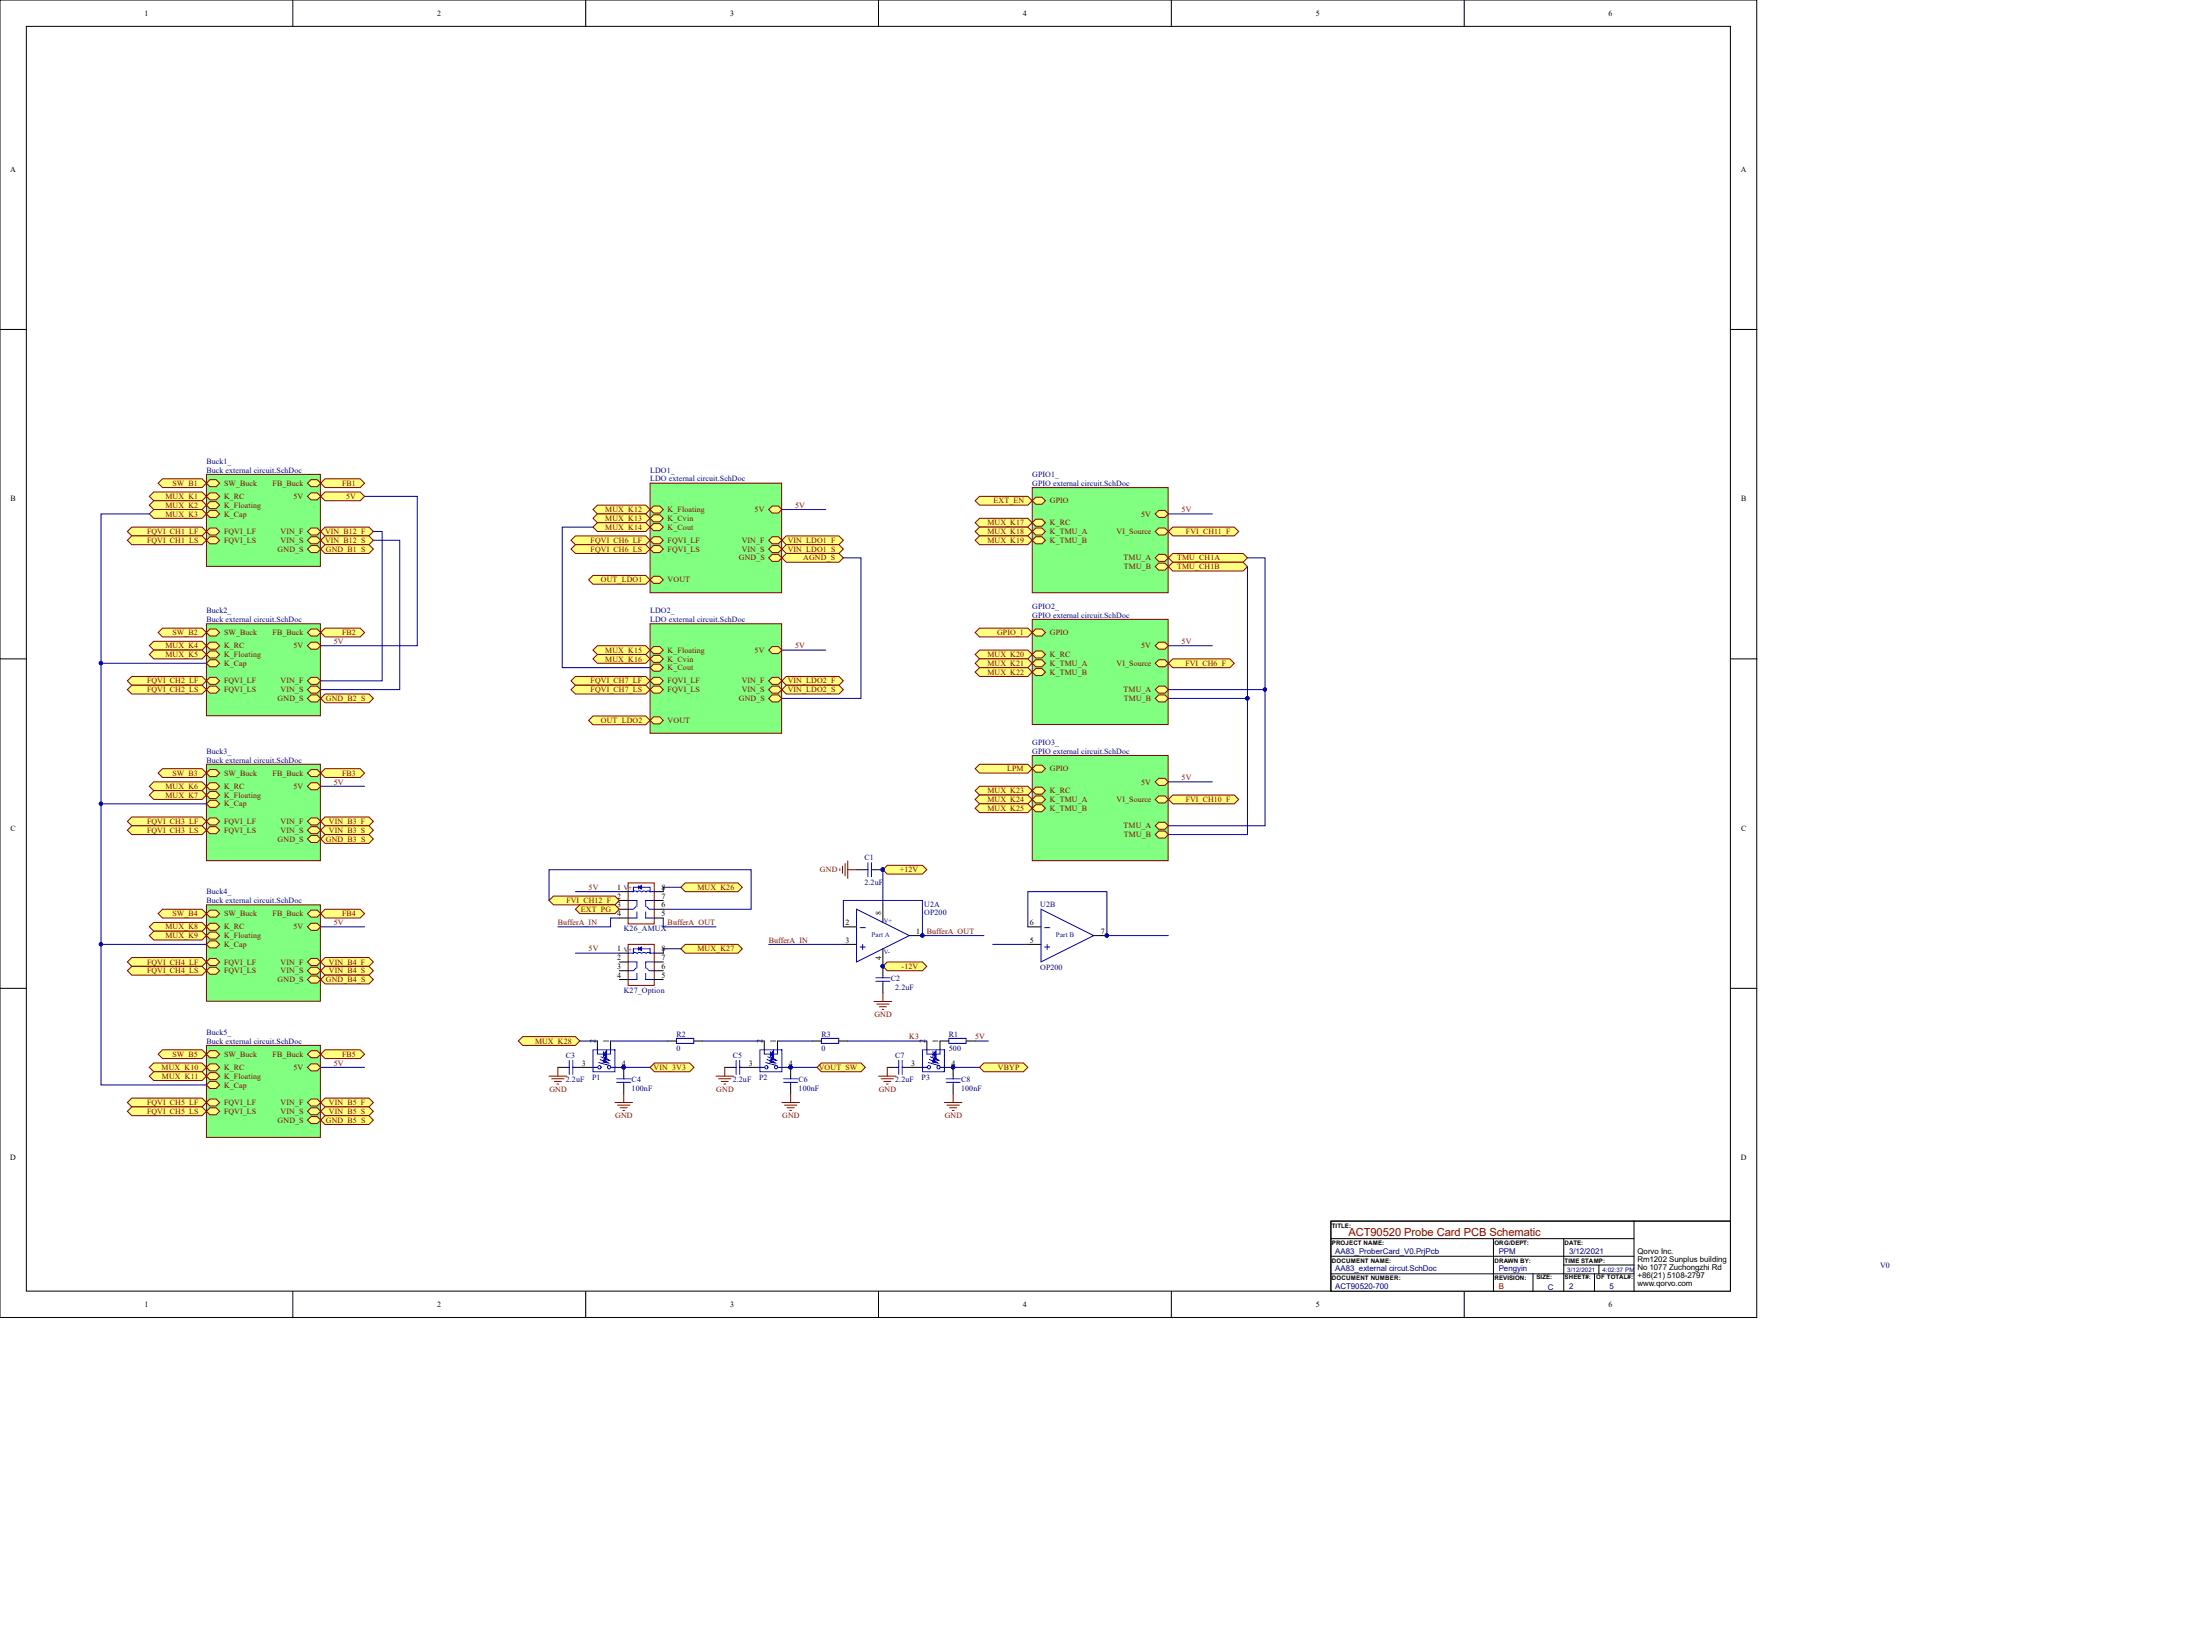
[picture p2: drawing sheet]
<svg xmlns="http://www.w3.org/2000/svg" width="635mm" height="476mm" viewBox="0 0 635 476" stroke-linecap="round" stroke-linejoin="round" font-family="sans-serif">
<g fill="#fff" stroke="#000" stroke-width=".29">
<path d="M0 0h506.8v380h-506.8z"/>
<path d="M7.6 7.6h491.6v364.8h-491.6z"/>
</g>
<g fill="none" stroke="#000" stroke-width=".29">
<path d="M84.5 0v7.6M169 0v7.6M253.4 0v7.6M337.9 0v7.6M422.4 0v7.6M0 95h7.6M499.3 95h7.6M0 190.1h7.6M499.3 190.1h7.6M0 285.1h7.6M499.3 285.1h7.6M84.5 372.5v7.6"/>
<path d="M169 372.5v7.6M253.4 372.5v7.6M337.9 372.5v7.6M422.4 372.5v7.6"/>
</g>
<path d="M383.9 352.2h115.3v20.2h-115.3z" fill="#fff" stroke="#000" stroke-width=".29"/>
<g fill="none" stroke="#000" stroke-width=".29">
<path d="M247.1 250.9h2.5M252.2 250.9h2.5M254.7 278.8v2.5M254.7 283.8v2.6M383.9 357.3h87.5M430.8 357.3v15.2M451.1 357.3v15.2M471.4 352.2h-87.5v20.3M499.3 352.2h-27.9v20.3M383.9 362.4h87.5M383.9 367.4h87.5M442.2 367.4v5.1"/>
<path d="M451.1 364.9h20.3M460 367.4v5.1M461.2 364.9v2.5"/>
</g>
<g fill="#000080" stroke="#000080" stroke-width=".29">
<circle cx="254.7" cy="278.7" r=".47"/>
<circle cx="254.7" cy="250.8" r=".47"/>
</g>
<path d="M249.6 250.9h.8M250.4 248.9v4M251.4 248.9v4M251.4 250.9h.8M252.7 283.1h4M252.7 282h4M254.7 281.3v.7M254.7 283.1v.7" fill="none" stroke="#00f" stroke-width=".29"/>
<path d="M242.3 250.6v.5M243 249.9v2M243.8 249.1v3.6M244.6 248.3v5.1M244.6 250.9h2.5M252.2 288.9h5M252.9 289.7h3.6M253.7 290.4h2M254.4 291.2h.5M254.7 286.4v2.5" fill="none" stroke="#800000" stroke-width=".29"/>
<path d="M196.4 255.9l1.3-1.2h15.2l1.2 1.2-1.2 1.3h-15.2z" fill-rule="evenodd" fill="#ffff80" stroke="#800000" stroke-width=".29"/>
<path d="M254.7 250.9v10.1M191.3 264.8v2.6h15.2M286.4 272.4h10.1" fill="none" stroke="#000080" stroke-width=".29"/>
<circle cx="254.7" cy="250.8" r=".47" fill="#000080" stroke="#000080" stroke-width=".29"/>
<g fill="#ffff80" stroke="#800000" stroke-width=".29">
<path d="M337.1 191.3l1.2-1.2h16.5l1.3 1.2-1.3 1.3h-16.5z" fill-rule="evenodd"/>
<path d="M337.1 230.6l1.2-1.3h17.8l1.2 1.3-1.2 1.3h-17.8z" fill-rule="evenodd"/>
<path d="M337.1 153.3l1.2-1.2h17.8l1.2 1.2-1.2 1.3h-17.8z" fill-rule="evenodd"/>
<path d="M196.4 273.7l1.3-1.3h15.2l1.2 1.3-1.2 1.3h-15.2z" fill-rule="evenodd"/>
</g>
<path d="M178.7 264.8h-2.6v2.6h-15.2" fill="none" stroke="#000080" stroke-width=".29"/>
<path d="M158.4 259.7l1.3-1.2h17.7l1.3 1.2-1.3 1.3h-17.7z" fill-rule="evenodd" fill="#ffff80" stroke="#800000" stroke-width=".29"/>
<path d="M196.4 255.9h-5.1v1.3M196.4 273.7h-5.1v1.3M221.7 272.4h21.6M243.3 267.4v-7.7h22.8v10.2h17.7" fill="none" stroke="#000080" stroke-width=".29"/>
<circle cx="266.1" cy="269.8" r=".47" fill="#000080" stroke="#000080" stroke-width=".29"/>
<path d="M59.6 136.8h32.8v26.6h-32.8z" fill="#80ff80" stroke="#800000" stroke-width=".29"/>
<g fill="#ffff80" stroke="#800000" stroke-width=".29">
<path d="M59.6 139.4l1-1h1.7l1.1 1-1.1 1h-1.7z" fill-rule="evenodd"/>
<path d="M88.7 139.4l1-1h1.8l1 1-1 1h-1.8z" fill-rule="evenodd"/>
<path d="M59.6 153.3l1-1h1.7l1.1 1-1.1 1h-1.7z" fill-rule="evenodd"/>
<path d="M59.6 155.9l1-1.1h1.7l1.1 1.1-1.1 1h-1.7z" fill-rule="evenodd"/>
<path d="M88.7 153.3l1-1h1.8l1 1-1 1h-1.8z" fill-rule="evenodd"/>
<path d="M88.7 155.9l1-1.1h1.8l1 1.1-1 1h-1.8z" fill-rule="evenodd"/>
<path d="M88.7 158.4l1-1h1.8l1 1-1 1h-1.8z" fill-rule="evenodd"/>
<path d="M88.7 143.2l1-1h1.8l1 1-1 1h-1.8z" fill-rule="evenodd"/>
<path d="M59.6 143.2l1-1h1.7l1.1 1-1.1 1h-1.7z" fill-rule="evenodd"/>
<path d="M59.6 145.7l1-1h1.7l1.1 1-1.1 1h-1.7z" fill-rule="evenodd"/>
<path d="M59.6 148.2l1-1h1.7l1.1 1-1.1 1.1h-1.7z" fill-rule="evenodd"/>
</g>
<path d="M247.1 262.3l15.2 7.6-15.2 7.6zM248.1 267.6h1.5M248.1 273.2h1.5M248.9 272.4v1.5" fill="none" stroke="#00f" stroke-width=".29"/>
<path d="M243.3 267.4h3.8M243.3 272.4h3.8M254.7 261v5.1M254.7 273.7v5.1M262.3 269.9h3.8" fill="none" stroke="#000" stroke-width=".29"/>
<g fill="#000080" stroke="#000080" stroke-width=".29">
<circle cx="254.7" cy="278.7" r=".47"/>
<circle cx="266.1" cy="269.8" r=".47"/>
<circle cx="319.3" cy="269.8" r=".47"/>
</g>
<path d="M296.5 267.4v-10.2h22.8v12.7h17.8" fill="none" stroke="#000080" stroke-width=".29"/>
<g fill="#ffff80" stroke="#800000" stroke-width=".29">
<path d="M43.1 143.2l1.2-1.3h14l1.3 1.3-1.3 1.2h-14z" fill-rule="evenodd"/>
<path d="M43.1 145.7l1.2-1.3h14l1.3 1.3-1.3 1.3h-14z" fill-rule="evenodd"/>
<path d="M43.1 148.2l1.2-1.2h14l1.3 1.2-1.3 1.3h-14z" fill-rule="evenodd"/>
<path d="M36.7 153.3l1.3-1.2h20.3l1.3 1.2-1.3 1.3h-20.3z" fill-rule="evenodd"/>
<path d="M36.7 155.9l1.3-1.3h20.3l1.3 1.3-1.3 1.2h-20.3z" fill-rule="evenodd"/>
</g>
<path d="M59.6 179.9h32.8v26.6h-32.8z" fill="#80ff80" stroke="#800000" stroke-width=".29"/>
<g fill="#ffff80" stroke="#800000" stroke-width=".29">
<path d="M59.6 182.5l1-1.1h1.7l1.1 1.1-1.1 1h-1.7z" fill-rule="evenodd"/>
<path d="M88.7 182.5l1-1.1h1.8l1 1.1-1 1h-1.8z" fill-rule="evenodd"/>
<path d="M59.6 196.4l1-1h1.7l1.1 1-1.1 1h-1.7z" fill-rule="evenodd"/>
<path d="M59.6 198.9l1-1h1.7l1.1 1-1.1 1h-1.7z" fill-rule="evenodd"/>
<path d="M88.7 196.4l1-1h1.8l1 1-1 1h-1.8z" fill-rule="evenodd"/>
<path d="M88.7 198.9l1-1h1.8l1 1-1 1h-1.8z" fill-rule="evenodd"/>
<path d="M88.7 201.5l1-1h1.8l1 1-1 1h-1.8z" fill-rule="evenodd"/>
<path d="M88.7 186.3l1-1.1h1.8l1 1.1-1 1h-1.8z" fill-rule="evenodd"/>
<path d="M59.6 186.3l1-1.1h1.7l1.1 1.1-1.1 1h-1.7z" fill-rule="evenodd"/>
<path d="M59.6 188.8l1-1h1.7l1.1 1-1.1 1h-1.7z" fill-rule="evenodd"/>
<path d="M59.6 191.3l1-1h1.7l1.1 1-1.1 1h-1.7z" fill-rule="evenodd"/>
<path d="M43.1 186.3l1.2-1.3h14l1.3 1.3-1.3 1.2h-14z" fill-rule="evenodd"/>
<path d="M43.1 188.8l1.2-1.3h14l1.3 1.3-1.3 1.3h-14z" fill-rule="evenodd"/>
<path d="M36.7 196.4l1.3-1.3h20.3l1.3 1.3-1.3 1.3h-20.3z" fill-rule="evenodd"/>
<path d="M36.7 198.9l1.3-1.2h20.3l1.3 1.2-1.3 1.3h-20.3z" fill-rule="evenodd"/>
</g>
<path d="M59.6 220.5h32.8v27.8h-32.8z" fill="#80ff80" stroke="#800000" stroke-width=".29"/>
<g fill="#ffff80" stroke="#800000" stroke-width=".29">
<path d="M59.6 223l1-1h1.7l1.1 1-1.1 1h-1.7z" fill-rule="evenodd"/>
<path d="M88.7 223l1-1h1.8l1 1-1 1h-1.8z" fill-rule="evenodd"/>
<path d="M59.6 236.9l1-1h1.7l1.1 1-1.1 1.1h-1.7z" fill-rule="evenodd"/>
<path d="M59.6 239.5l1-1h1.7l1.1 1-1.1 1h-1.7z" fill-rule="evenodd"/>
<path d="M88.7 236.9l1-1h1.8l1 1-1 1.1h-1.8z" fill-rule="evenodd"/>
<path d="M88.7 239.5l1-1h1.8l1 1-1 1h-1.8z" fill-rule="evenodd"/>
<path d="M88.7 242l1-1h1.8l1 1-1 1h-1.8z" fill-rule="evenodd"/>
<path d="M88.7 226.8l1-1h1.8l1 1-1 1h-1.8z" fill-rule="evenodd"/>
<path d="M59.6 226.8l1-1h1.7l1.1 1-1.1 1h-1.7z" fill-rule="evenodd"/>
<path d="M59.6 229.3l1-1h1.7l1.1 1-1.1 1.1h-1.7z" fill-rule="evenodd"/>
<path d="M59.6 231.9l1-1h1.7l1.1 1-1.1 1h-1.7z" fill-rule="evenodd"/>
<path d="M43.1 226.8l1.2-1.3h14l1.3 1.3-1.3 1.3h-14z" fill-rule="evenodd"/>
<path d="M43.1 229.3l1.2-1.2h14l1.3 1.2-1.3 1.3h-14z" fill-rule="evenodd"/>
<path d="M36.7 236.9l1.3-1.2h20.3l1.3 1.2-1.3 1.3h-20.3z" fill-rule="evenodd"/>
<path d="M36.7 239.5l1.3-1.3h20.3l1.3 1.3-1.3 1.2h-20.3z" fill-rule="evenodd"/>
</g>
<path d="M59.6 261h32.8v27.8h-32.8z" fill="#80ff80" stroke="#800000" stroke-width=".29"/>
<g fill="#ffff80" stroke="#800000" stroke-width=".29">
<path d="M59.6 263.5l1-1h1.7l1.1 1-1.1 1.1h-1.7z" fill-rule="evenodd"/>
<path d="M88.7 263.5l1-1h1.8l1 1-1 1.1h-1.8z" fill-rule="evenodd"/>
<path d="M59.6 277.5l1-1h1.7l1.1 1-1.1 1h-1.7z" fill-rule="evenodd"/>
<path d="M59.6 280l1-1h1.7l1.1 1-1.1 1h-1.7z" fill-rule="evenodd"/>
<path d="M88.7 277.5l1-1h1.8l1 1-1 1h-1.8z" fill-rule="evenodd"/>
<path d="M88.7 280l1-1h1.8l1 1-1 1h-1.8z" fill-rule="evenodd"/>
<path d="M88.7 282.6l1-1.1h1.8l1 1.1-1 1h-1.8z" fill-rule="evenodd"/>
<path d="M88.7 267.4l1-1.1h1.8l1 1.1-1 1h-1.8z" fill-rule="evenodd"/>
<path d="M59.6 267.4l1-1.1h1.7l1.1 1.1-1.1 1h-1.7z" fill-rule="evenodd"/>
<path d="M59.6 269.9l1-1h1.7l1.1 1-1.1 1h-1.7z" fill-rule="evenodd"/>
<path d="M59.6 272.4l1-1h1.7l1.1 1-1.1 1h-1.7z" fill-rule="evenodd"/>
<path d="M43.1 267.4l1.2-1.3h14l1.3 1.3-1.3 1.2h-14z" fill-rule="evenodd"/>
<path d="M43.1 269.9l1.2-1.3h14l1.3 1.3-1.3 1.3h-14z" fill-rule="evenodd"/>
<path d="M36.7 277.5l1.3-1.3h20.3l1.3 1.3-1.3 1.3h-20.3z" fill-rule="evenodd"/>
<path d="M36.7 280l1.3-1.2h20.3l1.3 1.2-1.3 1.3h-20.3z" fill-rule="evenodd"/>
</g>
<path d="M59.6 301.6h32.8v26.5h-32.8z" fill="#80ff80" stroke="#800000" stroke-width=".29"/>
<g fill="#ffff80" stroke="#800000" stroke-width=".29">
<path d="M59.6 304.1l1-1h1.7l1.1 1-1.1 1h-1.7z" fill-rule="evenodd"/>
<path d="M88.7 304.1l1-1h1.8l1 1-1 1h-1.8z" fill-rule="evenodd"/>
<path d="M59.6 318l1-1h1.7l1.1 1-1.1 1h-1.7z" fill-rule="evenodd"/>
<path d="M59.6 320.6l1-1h1.7l1.1 1-1.1 1h-1.7z" fill-rule="evenodd"/>
<path d="M88.7 318l1-1h1.8l1 1-1 1h-1.8z" fill-rule="evenodd"/>
<path d="M88.7 320.6l1-1h1.8l1 1-1 1h-1.8z" fill-rule="evenodd"/>
<path d="M88.7 323.1l1-1h1.8l1 1-1 1h-1.8z" fill-rule="evenodd"/>
<path d="M88.7 307.9l1-1h1.8l1 1-1 1h-1.8z" fill-rule="evenodd"/>
<path d="M59.6 307.9l1-1h1.7l1.1 1-1.1 1h-1.7z" fill-rule="evenodd"/>
<path d="M59.6 310.4l1-1h1.7l1.1 1-1.1 1h-1.7z" fill-rule="evenodd"/>
<path d="M59.6 313l1-1h1.7l1.1 1-1.1 1h-1.7z" fill-rule="evenodd"/>
<path d="M43.1 307.9l1.2-1.3h14l1.3 1.3-1.3 1.3h-14z" fill-rule="evenodd"/>
<path d="M43.1 310.4l1.2-1.2h14l1.3 1.2-1.3 1.3h-14z" fill-rule="evenodd"/>
<path d="M36.7 318l1.3-1.2h20.3l1.3 1.2-1.3 1.3h-20.3z" fill-rule="evenodd"/>
<path d="M36.7 320.6l1.3-1.3h20.3l1.3 1.3-1.3 1.2h-20.3z" fill-rule="evenodd"/>
</g>
<path d="M297.8 140.6h39.2v30.4h-39.2z" fill="#80ff80" stroke="#800000" stroke-width=".29"/>
<g fill="#ffff80" stroke="#800000" stroke-width=".29">
<path d="M297.8 150.8l1-1h1.8l1 1-1 1h-1.8z" fill-rule="evenodd"/>
<path d="M297.8 144.4l1-1h1.8l1 1-1 1.1h-1.8z" fill-rule="evenodd"/>
<path d="M333.3 148.2l1-1h1.7l1.1 1-1.1 1.1h-1.7z" fill-rule="evenodd"/>
<path d="M333.3 153.3l1-1h1.7l1.1 1-1.1 1h-1.7z" fill-rule="evenodd"/>
<path d="M333.3 163.5l1-1.1h1.7l1.1 1.1-1.1 1h-1.7z" fill-rule="evenodd"/>
<path d="M333.3 160.9l1-1h1.7l1.1 1-1.1 1h-1.7z" fill-rule="evenodd"/>
<path d="M297.8 153.3l1-1h1.8l1 1-1 1h-1.8z" fill-rule="evenodd"/>
<path d="M297.8 155.9l1-1.1h1.8l1 1.1-1 1h-1.8z" fill-rule="evenodd"/>
<path d="M281.3 150.8l1.3-1.3h13.9l1.3 1.3-1.3 1.3h-13.9z" fill-rule="evenodd"/>
<path d="M281.3 153.3l1.3-1.2h13.9l1.3 1.2-1.3 1.3h-13.9z" fill-rule="evenodd"/>
<path d="M281.3 155.9l1.3-1.3h13.9l1.3 1.3-1.3 1.2h-13.9z" fill-rule="evenodd"/>
<path d="M337.1 160.9l1.2-1.2h20.3l1.3 1.2-1.3 1.3h-20.3z" fill-rule="evenodd"/>
<path d="M337.1 163.5l1.2-1.3h20.3l1.3 1.3-1.3 1.2h-20.3z" fill-rule="evenodd"/>
</g>
<path d="M297.8 178.7h39.2v30.3h-39.2z" fill="#80ff80" stroke="#800000" stroke-width=".29"/>
<g fill="#ffff80" stroke="#800000" stroke-width=".29">
<path d="M297.8 188.8l1-1h1.8l1 1-1 1h-1.8z" fill-rule="evenodd"/>
<path d="M297.8 182.5l1-1.1h1.8l1 1.1-1 1h-1.8z" fill-rule="evenodd"/>
<path d="M333.3 186.3l1-1.1h1.7l1.1 1.1-1.1 1h-1.7z" fill-rule="evenodd"/>
<path d="M333.3 191.3l1-1h1.7l1.1 1-1.1 1h-1.7z" fill-rule="evenodd"/>
<path d="M333.3 201.5l1-1h1.7l1.1 1-1.1 1h-1.7z" fill-rule="evenodd"/>
<path d="M333.3 198.9l1-1h1.7l1.1 1-1.1 1h-1.7z" fill-rule="evenodd"/>
<path d="M297.8 191.3l1-1h1.8l1 1-1 1h-1.8z" fill-rule="evenodd"/>
<path d="M297.8 193.9l1-1.1h1.8l1 1.1-1 1h-1.8z" fill-rule="evenodd"/>
<path d="M281.3 188.8l1.3-1.3h13.9l1.3 1.3-1.3 1.3h-13.9z" fill-rule="evenodd"/>
<path d="M281.3 191.3l1.3-1.2h13.9l1.3 1.2-1.3 1.3h-13.9z" fill-rule="evenodd"/>
<path d="M281.3 193.9l1.3-1.3h13.9l1.3 1.3-1.3 1.2h-13.9z" fill-rule="evenodd"/>
</g>
<path d="M297.8 217.9h39.2v30.4h-39.2z" fill="#80ff80" stroke="#800000" stroke-width=".29"/>
<g fill="#ffff80" stroke="#800000" stroke-width=".29">
<path d="M297.8 228.1l1-1h1.8l1 1-1 1h-1.8z" fill-rule="evenodd"/>
<path d="M297.8 221.7l1-1h1.8l1 1-1 1.1h-1.8z" fill-rule="evenodd"/>
<path d="M333.3 225.5l1-1h1.7l1.1 1-1.1 1.1h-1.7z" fill-rule="evenodd"/>
<path d="M333.3 230.6l1-1h1.7l1.1 1-1.1 1h-1.7z" fill-rule="evenodd"/>
<path d="M333.3 240.7l1-1h1.7l1.1 1-1.1 1.1h-1.7z" fill-rule="evenodd"/>
<path d="M333.3 238.2l1-1h1.7l1.1 1-1.1 1h-1.7z" fill-rule="evenodd"/>
<path d="M297.8 230.6l1-1h1.8l1 1-1 1h-1.8z" fill-rule="evenodd"/>
<path d="M297.8 233.1l1-1h1.8l1 1-1 1.1h-1.8z" fill-rule="evenodd"/>
<path d="M281.3 228.1l1.3-1.3h13.9l1.3 1.3-1.3 1.2h-13.9z" fill-rule="evenodd"/>
<path d="M281.3 230.6l1.3-1.3h13.9l1.3 1.3-1.3 1.3h-13.9z" fill-rule="evenodd"/>
<path d="M281.3 233.1l1.3-1.2h13.9l1.3 1.2-1.3 1.3h-13.9z" fill-rule="evenodd"/>
</g>
<path d="M300.3 262.3l15.2 7.6-15.2 7.6zM301.3 267.6h1.5M301.3 273.2h1.5M302.1 272.4v1.5" fill="none" stroke="#00f" stroke-width=".29"/>
<path d="M296.5 267.4h3.8M296.5 272.4h3.8M315.5 269.9h3.8" fill="none" stroke="#000" stroke-width=".29"/>
<circle cx="319.3" cy="269.8" r=".47" fill="#000080" stroke="#000080" stroke-width=".29"/>
<path d="M181.2 254.7h7.5v11.8h-7.5z" fill="#fff" stroke="#800000" stroke-width=".29"/>
<path d="M178.7 257.2h2.5M178.7 259.7h2.5M188.8 257.2h2.5M188.8 259.7h2.5M178.7 262.3h2.5M178.7 264.8h2.5M188.8 262.3h2.5M188.8 264.8h2.5" fill="none" stroke="#000" stroke-width=".29"/>
<g fill="none" stroke="#00f" stroke-width=".29">
<path d="M181.2 259.7h2.5v1.8M183.8 257.3l-.5-.3-.7 .3M184.2 255.4v1.1M184.2 255.9h-1.5v1.3h-1.5M185 255.9h2.5v1.3h1.3M185 257.3l-.4-.3-.7 .3M186.3 257.3l-.5-.3-.6 .3M187.6 257.3l-.5-.3-.7 .3M188.8 259.7h-2.5v1.8M183.5 261.5l-.8 .8h-1.5M183.7 263v1.8h-2.5M186.3 263v1.8h2.5"/>
<path d="M186.5 261.5l.8 .8h1.5"/>
</g>
<path d="M184.2 255.9l.8-.5v1.1z" fill="#00f" stroke="#00f" stroke-width=".29"/>
<path d="M181.2 272.4h7.5v11.9h-7.5z" fill="#fff" stroke="#800000" stroke-width=".29"/>
<path d="M178.7 275h2.5M178.7 277.5h2.5M188.8 275h2.5M188.8 277.5h2.5M178.7 280h2.5M178.7 282.6h2.5M188.8 280h2.5M188.8 282.6h2.5" fill="none" stroke="#000" stroke-width=".29"/>
<g fill="none" stroke="#00f" stroke-width=".29">
<path d="M181.2 277.5h2.5v1.8M183.5 279.3l-.8 .7h-1.5M183.8 275l-.5-.3-.7 .3M184.2 273.2v1M184.2 273.7h-1.5v1.3h-1.5M185 273.7h2.5v1.3h1.3M185 275l-.4-.3-.7 .3M186.3 275l-.5-.3-.6 .3M186.5 279.3l.8 .7h1.5M187.6 275l-.5-.3-.7 .3M188.8 277.5h-2.5v1.8M183.7 280.8v1.8h-2.5"/>
<path d="M186.3 280.8v1.8h2.5"/>
</g>
<path d="M184.2 273.7l.8-.5v1z" fill="#00f" stroke="#00f" stroke-width=".29"/>
<g fill="#ffff80" stroke="#800000" stroke-width=".29">
<path d="M45.6 139.4l1.3-1.3h11.4l1.3 1.3-1.3 1.2h-11.4z" fill-rule="evenodd"/>
<path d="M92.5 139.4l1.3-1.3h10.1l1.3 1.3-1.3 1.2h-10.1z" fill-rule="evenodd"/>
<path d="M92.5 143.2l1.3-1.3h10.1l1.3 1.3-1.3 1.2h-10.1z" fill-rule="evenodd"/>
<path d="M92.5 153.3l1.3-1.2h12.6l1.3 1.2-1.3 1.3h-12.6z" fill-rule="evenodd"/>
<path d="M92.5 155.9l1.3-1.3h12.6l1.3 1.3-1.3 1.2h-12.6z" fill-rule="evenodd"/>
<path d="M92.5 158.4l1.3-1.3h12.6l1.3 1.3-1.3 1.3h-12.6z" fill-rule="evenodd"/>
<path d="M92.5 201.5l1.3-1.3h12.6l1.3 1.3-1.3 1.2h-12.6z" fill-rule="evenodd"/>
<path d="M92.5 182.5l1.3-1.3h10.1l1.3 1.3-1.3 1.2h-10.1z" fill-rule="evenodd"/>
<path d="M45.6 182.5l1.3-1.3h11.4l1.3 1.3-1.3 1.2h-11.4z" fill-rule="evenodd"/>
<path d="M92.5 236.9l1.3-1.2h12.6l1.3 1.2-1.3 1.3h-12.6z" fill-rule="evenodd"/>
<path d="M92.5 239.5l1.3-1.3h12.6l1.3 1.3-1.3 1.2h-12.6z" fill-rule="evenodd"/>
<path d="M92.5 242l1.3-1.3h12.6l1.3 1.3-1.3 1.3h-12.6z" fill-rule="evenodd"/>
<path d="M92.5 223l1.3-1.3h10.1l1.3 1.3-1.3 1.3h-10.1z" fill-rule="evenodd"/>
<path d="M45.6 223l1.3-1.3h11.4l1.3 1.3-1.3 1.3h-11.4z" fill-rule="evenodd"/>
<path d="M92.5 277.5l1.3-1.3h12.6l1.3 1.3-1.3 1.3h-12.6z" fill-rule="evenodd"/>
<path d="M92.5 280l1.3-1.2h12.6l1.3 1.2-1.3 1.3h-12.6z" fill-rule="evenodd"/>
<path d="M92.5 282.6l1.3-1.3h12.6l1.3 1.3-1.3 1.2h-12.6z" fill-rule="evenodd"/>
<path d="M92.5 263.5l1.3-1.2h10.1l1.3 1.2-1.3 1.3h-10.1z" fill-rule="evenodd"/>
<path d="M45.6 263.5l1.3-1.2h11.4l1.3 1.2-1.3 1.3h-11.4z" fill-rule="evenodd"/>
<path d="M92.5 318l1.3-1.2h12.6l1.3 1.2-1.3 1.3h-12.6z" fill-rule="evenodd"/>
<path d="M92.5 320.6l1.3-1.3h12.6l1.3 1.3-1.3 1.2h-12.6z" fill-rule="evenodd"/>
<path d="M92.5 323.1l1.3-1.3h12.6l1.3 1.3-1.3 1.3h-12.6z" fill-rule="evenodd"/>
<path d="M92.5 304.1l1.3-1.3h10.1l1.3 1.3-1.3 1.3h-10.1z" fill-rule="evenodd"/>
<path d="M45.6 304.1l1.3-1.3h11.4l1.3 1.3-1.3 1.3h-11.4z" fill-rule="evenodd"/>
<path d="M281.3 144.4l1.3-1.2h13.9l1.3 1.2-1.3 1.3h-13.9z" fill-rule="evenodd"/>
<path d="M281.3 182.5l1.3-1.3h13.9l1.3 1.3-1.3 1.2h-13.9z" fill-rule="evenodd"/>
<path d="M281.3 221.7l1.3-1.2h13.9l1.3 1.2-1.3 1.3h-13.9z" fill-rule="evenodd"/>
<path d="M166 262.3l1.3-1.3h10.1l1.3 1.3-1.3 1.2h-10.1z" fill-rule="evenodd"/>
<path d="M254.7 250.9l1.3-1.3h10.1l1.3 1.3-1.3 1.2h-10.1z" fill-rule="evenodd"/>
</g>
<circle cx="254.7" cy="250.8" r=".47" fill="#000080" stroke="#000080" stroke-width=".29"/>
<path d="M254.7 278.8l1.3-1.3h10.1l1.3 1.3-1.3 1.2h-10.1z" fill-rule="evenodd" fill="#ffff80" stroke="#800000" stroke-width=".29"/>
<g fill="#000080" stroke="#000080" stroke-width=".29">
<circle cx="254.7" cy="278.7" r=".47"/>
<circle cx="359.8" cy="201.4" r=".47"/>
<circle cx="364.9" cy="198.9" r=".47"/>
<circle cx="29.1" cy="191.3" r=".47"/>
<circle cx="29.1" cy="231.8" r=".47"/>
<circle cx="29.1" cy="272.4" r=".47"/>
</g>
<g fill="none" stroke="#000080" stroke-width=".29">
<path d="M43.1 148.2h-14v43.1h30.5M107.7 153.3h2.5v43.1h-17.7M107.7 155.9h7.6v43h-22.8M337.1 148.2h12.6M359.9 160.9h5v38h-27.8M359.9 163.5v38M29.1 191.3v121.7h30.5M337.1 186.3h12.6M364.9 198.9v39.3h-27.8M337.1 201.5h22.8M359.9 201.5v39.2h-22.8M29.1 231.9h30.5"/>
<path d="M337.1 225.5h12.6M158.4 259.7v-8.8h58.3v11.4h-25.4M166 257.2h12.7M29.1 272.4h30.5M92.5 267.4h12.7M166 275h12.7M92.5 307.9h12.7"/>
</g>
<path d="M187.5 139.4h38v31.6h-38z" fill="#80ff80" stroke="#800000" stroke-width=".29"/>
<g fill="#ffff80" stroke="#800000" stroke-width=".29">
<path d="M187.5 155.9l1.1-1.1h1.7l1 1.1-1 1h-1.7z" fill-rule="evenodd"/>
<path d="M187.5 158.4l1.1-1h1.7l1 1-1 1h-1.7z" fill-rule="evenodd"/>
<path d="M187.5 147l1.1-1h1.7l1 1-1 1h-1.7z" fill-rule="evenodd"/>
<path d="M187.5 149.5l1.1-1h1.7l1 1-1 1h-1.7z" fill-rule="evenodd"/>
<path d="M221.7 155.9l1.1-1.1h1.7l1.1 1.1-1.1 1h-1.7z" fill-rule="evenodd"/>
<path d="M221.7 158.4l1.1-1h1.7l1.1 1-1.1 1h-1.7z" fill-rule="evenodd"/>
<path d="M221.7 160.9l1.1-1h1.7l1.1 1-1.1 1h-1.7z" fill-rule="evenodd"/>
<path d="M221.7 147l1.1-1h1.7l1.1 1-1.1 1h-1.7z" fill-rule="evenodd"/>
<path d="M187.5 152.1l1.1-1.1h1.7l1 1.1-1 1h-1.7z" fill-rule="evenodd"/>
<path d="M187.5 167.3l1.1-1.1h1.7l1 1.1-1 1h-1.7z" fill-rule="evenodd"/>
<path d="M164.7 155.9l1.3-1.3h20.3l1.2 1.3-1.2 1.2h-20.3z" fill-rule="evenodd"/>
<path d="M164.7 158.4l1.3-1.3h20.3l1.2 1.3-1.2 1.3h-20.3z" fill-rule="evenodd"/>
<path d="M171.1 147l1.2-1.3h14l1.2 1.3-1.2 1.2h-14z" fill-rule="evenodd"/>
<path d="M171.1 149.5l1.2-1.3h14l1.2 1.3-1.2 1.3h-14z" fill-rule="evenodd"/>
<path d="M171.1 152.1l1.2-1.3h14l1.2 1.3-1.2 1.2h-14z" fill-rule="evenodd"/>
</g>
<path d="M187.5 179.9h38v31.6h-38z" fill="#80ff80" stroke="#800000" stroke-width=".29"/>
<g fill="#ffff80" stroke="#800000" stroke-width=".29">
<path d="M187.5 196.4l1.1-1h1.7l1 1-1 1h-1.7z" fill-rule="evenodd"/>
<path d="M187.5 198.9l1.1-1h1.7l1 1-1 1h-1.7z" fill-rule="evenodd"/>
<path d="M187.5 187.5l1.1-1h1.7l1 1-1 1h-1.7z" fill-rule="evenodd"/>
<path d="M187.5 190.1l1.1-1.1h1.7l1 1.1-1 1h-1.7z" fill-rule="evenodd"/>
<path d="M221.7 196.4l1.1-1h1.7l1.1 1-1.1 1h-1.7z" fill-rule="evenodd"/>
<path d="M221.7 198.9l1.1-1h1.7l1.1 1-1.1 1h-1.7z" fill-rule="evenodd"/>
<path d="M221.7 201.5l1.1-1h1.7l1.1 1-1.1 1h-1.7z" fill-rule="evenodd"/>
<path d="M221.7 187.5l1.1-1h1.7l1.1 1-1.1 1h-1.7z" fill-rule="evenodd"/>
<path d="M187.5 192.6l1.1-1h1.7l1 1-1 1h-1.7z" fill-rule="evenodd"/>
<path d="M187.5 207.8l1.1-1h1.7l1 1-1 1h-1.7z" fill-rule="evenodd"/>
<path d="M164.7 196.4l1.3-1.3h20.3l1.2 1.3-1.2 1.3h-20.3z" fill-rule="evenodd"/>
<path d="M164.7 198.9l1.3-1.2h20.3l1.2 1.2-1.2 1.3h-20.3z" fill-rule="evenodd"/>
<path d="M171.1 187.5l1.2-1.2h14l1.2 1.2-1.2 1.3h-14z" fill-rule="evenodd"/>
<path d="M171.1 190.1l1.2-1.3h14l1.2 1.3-1.2 1.2h-14z" fill-rule="evenodd"/>
<path d="M225.6 155.9l1.2-1.3h15.2l1.3 1.3-1.3 1.2h-15.2z" fill-rule="evenodd"/>
<path d="M225.6 158.4l1.2-1.3h15.2l1.3 1.3-1.3 1.3h-15.2z" fill-rule="evenodd"/>
<path d="M225.6 160.9l1.2-1.2h15.2l1.3 1.2-1.3 1.3h-15.2z" fill-rule="evenodd"/>
<path d="M225.6 196.4l1.2-1.3h15.2l1.3 1.3-1.3 1.3h-15.2z" fill-rule="evenodd"/>
<path d="M225.6 198.9l1.2-1.2h15.2l1.3 1.2-1.3 1.3h-15.2z" fill-rule="evenodd"/>
<path d="M169.8 167.3l1.3-1.3h15.2l1.2 1.3-1.2 1.2h-15.2z" fill-rule="evenodd"/>
<path d="M169.8 207.8l1.3-1.3h15.2l1.2 1.3-1.2 1.3h-15.2z" fill-rule="evenodd"/>
</g>
<path d="M105.2 143.2h15.2v43.1h-27.9M171.1 152.1h-8.9v40.5h25.3M225.6 147h12.6M243.3 160.9h5.1v40.6h-22.8M225.6 187.5h12.6M92.5 226.8h12.7M167.3 300.3h5M228.1 307.9h7.6M275 307.9h7.6M281.3 300.3h3.8" fill="none" stroke="#000080" stroke-width=".29"/>
<g fill="none" stroke="#000" stroke-width=".29">
<path d="M160.9 307.9h2.6M166 307.9h5.1M172.3 300.3v2.5M176.1 300.3v2.5M177.4 307.9h2.5v2.5M179.9 313v2.5M209.1 307.9h2.5M214.1 307.9h5.1M220.5 300.3v2.5M224.3 300.3v2.5M225.6 307.9h2.5v2.5M228.1 313v2.5"/>
<path d="M256 307.9h2.5M261 307.9h5.1M267.4 300.3v2.5M272.4 307.9h2.6v2.5M273.7 300.3h-2.5v2.5M275 313v2.5M278.8 300.3h2.5"/>
</g>
<g fill="none" stroke="#00f" stroke-width=".29">
<path d="M273.7 299.5h5v1.5h-5zM163.5 307.9h.7M164.2 305.9v4M165.2 307.9h.8M165.2 305.9v4M171.1 302.8h6.3v6.4h-6.3zM171.2 307.9h1.1M172.7 306.5l3.3 .9M173.1 305.6l1.8 .8M173.3 304.9l1.8 .7M174.1 303.3v1.6M176.1 302.8v1.3h-3.8v-1.1"/>
<path d="M176.4 307.9h1M177.9 311.2h4.1M177.9 312.2h4.1M179.9 310.4v.8M179.9 312.2v.8M211.6 307.9h.8M212.4 305.9v4M213.4 307.9h.7M213.4 305.9v4M219.2 302.8h6.4v6.4h-6.4zM219.3 307.9h1.2M220.9 306.5l3.3 .9"/>
<path d="M221.2 305.6l1.8 .8M221.5 304.9l1.8 .7M222.3 303.3v1.6M224.3 302.8v1.3h-3.8v-1.1M224.5 307.9h1.1M226.1 311.2h4M226.1 312.2h4M228.1 310.4v.8M228.1 312.2v.8M258.5 307.9h.8M259.3 305.9v4M260.3 307.9h.7"/>
<path d="M260.3 305.9v4M266.1 302.8h6.3v6.4h-6.3zM266.2 307.9h1.2M267.7 306.5l3.3 .9M268.1 305.6l1.8 .8M268.4 304.9l1.8 .7M269.1 303.3v1.6M271.2 302.8v1.3h-3.8v-1.1M271.4 307.9h1M272.9 311.2h4.1M272.9 312.2h4.1M275 310.4v.8"/>
<path d="M275 312.2v.8"/>
<circle cx="172.9" cy="307.9" r=".47"/>
<circle cx="175.7" cy="307.9" r=".47"/>
<circle cx="221.1" cy="307.9" r=".47"/>
<circle cx="223.9" cy="307.9" r=".47"/>
<circle cx="268" cy="307.9" r=".47"/>
<circle cx="270.7" cy="307.9" r=".47"/>
</g>
<g fill="#000080" stroke="#000080" stroke-width=".29">
<circle cx="179.9" cy="307.9" r=".47"/>
<circle cx="228" cy="307.9" r=".47"/>
<circle cx="274.9" cy="307.9" r=".47"/>
</g>
<g fill="#00f" stroke="#00f" stroke-width=".29">
<path d="M175 303.1v2l-.9-1z"/>
<path d="M174.5 305l1.3 .9-1.6-.3z"/>
<path d="M174.2 305.7l1.3 .9-1.5-.2z"/>
<path d="M223.1 303.1v2l-.8-1z"/>
<path d="M222.6 305l1.3 .9-1.5-.3z"/>
<path d="M222.4 305.7l1.2 .9-1.5-.2z"/>
<path d="M270 303.1v2l-.9-1z"/>
<path d="M269.5 305l1.3 .9-1.5-.3z"/>
<path d="M269.3 305.7l1.2 .9-1.5-.2z"/>
</g>
<g fill="none" stroke="#800000" stroke-width=".29">
<path d="M158.4 310.4h5.1M159.2 311.2h3.5M159.9 312h2M160.7 312.7h.5M160.9 307.9v2.5M177.4 318h5.1M178.2 318.8h3.5M178.9 319.6h2M179.9 315.5v2.5M206.5 310.4h5.1M207.3 311.2h3.6M208.1 312h2"/>
<path d="M208.8 312.7h.5M209.1 307.9v2.5M225.6 318h5M226.3 318.8h3.6M227.1 319.6h2M228.1 315.5v2.5M253.4 310.4h5.1M254.2 311.2h3.5M254.9 312h2.1M255.7 312.7h.5M256 307.9v2.5M272.4 318h5.1"/>
<path d="M273.2 318.8h3.5M274 319.6h2M275 315.5v2.5M179.7 320.3h.5M227.8 320.3h.5M274.7 320.3h.5"/>
</g>
<g fill="#ffff80" stroke="#800000" stroke-width=".29">
<path d="M149.5 300.3l1.3-1.3h15.2l1.3 1.3-1.3 1.3h-15.2z" fill-rule="evenodd"/>
<path d="M187.5 307.9l1.3-1.3h10.1l1.3 1.3-1.3 1.3h-10.1z" fill-rule="evenodd"/>
</g>
<path d="M179.9 307.9h7.6" fill="none" stroke="#000080" stroke-width=".29"/>
<circle cx="179.9" cy="307.9" r=".47" fill="#000080" stroke="#000080" stroke-width=".29"/>
<g fill="#ffff80" stroke="#800000" stroke-width=".29">
<path d="M235.7 307.9l1.3-1.3h11.4l1.2 1.3-1.2 1.3h-11.4z" fill-rule="evenodd"/>
<path d="M282.6 307.9l1.2-1.3h11.4l1.3 1.3-1.3 1.3h-11.4z" fill-rule="evenodd"/>
</g>
<path d="M192.6 300.3h2.5M200.2 300.3h2.5M234.4 300.3h2.6M242 300.3h2.6" fill="none" stroke="#000" stroke-width=".29"/>
<path d="M195.1 299.5h5v1.5h-5zM237 299.5h4.9v1.5h-4.9z" fill="none" stroke="#00f" stroke-width=".29"/>
<path d="M176.1 300.3h16.5M202.7 300.3h17.8M224.3 300.3h10.1M244.6 300.3h22.8" fill="none" stroke="#000080" stroke-width=".29"/>
<text font-size="3.2" fill="#800000" x="389" y="356.6">ACT90520 Probe Card PCB Schematic</text>
<g font-size="2.3">
<text x="41.6" y="4.6">1</text>
<text x="126.1" y="4.6">2</text>
<text x="210.6" y="4.6">3</text>
<text x="295.1" y="4.6">4</text>
<text x="379.6" y="4.6">5</text>
<text x="464" y="4.6">6</text>
<text x="3" y="49.6">A</text>
<text x="502.2" y="49.6">A</text>
<text x="3" y="144.6">B</text>
<text x="502.3" y="144.6">B</text>
<text x="3" y="239.6">C</text>
<text x="502.3" y="239.6">C</text>
<text x="178" y="256.7">1</text>
<text x="190.8" y="256.7">8</text>
<text x="178" y="259.2">2</text>
<text x="178" y="261.8">3</text>
<text x="190.8" y="259.2">7</text>
<text x="190.8" y="261.8">6</text>
<text x="178" y="264.3">4</text>
<text x="190.8" y="264.3">5</text>
<text x="243.9" y="266.8">2</text>
<text x="254.2" y="264.1" transform="rotate(-90 254.2 264.1)">8</text>
<text x="264.3" y="269.4">1</text>
<text x="297.1" y="266.8">6</text>
<text x="317.5" y="269.4">7</text>
<text x="178" y="274.4">1</text>
<text x="190.8" y="274.4">8</text>
<text x="243.9" y="271.9">3</text>
<text x="297.1" y="271.9">5</text>
<text x="178" y="277">2</text>
<text x="178" y="279.5">3</text>
<text x="190.8" y="277">7</text>
<text x="190.8" y="279.5">6</text>
<text x="254.2" y="276.9" transform="rotate(-90 254.2 276.9)">4</text>
<text x="178" y="282">4</text>
<text x="190.8" y="282">5</text>
<text x="171.8" y="300.8" transform="rotate(-90 171.8 300.8)">2</text>
<text x="175.6" y="300.8" transform="rotate(-90 175.6 300.8)">1</text>
<text x="220" y="300.8" transform="rotate(-90 220 300.8)">2</text>
<text x="223.8" y="300.8" transform="rotate(-90 223.8 300.8)">1</text>
<text x="266.9" y="300.8" transform="rotate(-90 266.9 300.8)">2</text>
<text x="270.7" y="300.8" transform="rotate(-90 270.7 300.8)">1</text>
<text x="167.9" y="307.4">3</text>
<text x="179.4" y="307.4">4</text>
<text x="216" y="307.4">3</text>
<text x="227.6" y="307.4">4</text>
<text x="262.9" y="307.4">3</text>
<text x="274.5" y="307.4">4</text>
<text x="3" y="334.7">D</text>
<text x="502.2" y="334.7">D</text>
<text x="472.4" y="361.9">Qorvo Inc.</text>
<text x="472.4" y="364.2">Rm1202 Sunplus building</text>
<text x="472.4" y="368.7">+86(21) 5108-2797</text>
<text x="472.4" y="366.4">No 1077 Zuchongzhi Rd</text>
<text x="472.4" y="371">www.qorvo.com</text>
<text x="41.6" y="377.1">1</text>
<text x="126.1" y="377.1">2</text>
<text x="210.6" y="377.1">3</text>
<text x="295.1" y="377.1">4</text>
<text x="379.6" y="377.1">5</text>
<text x="464" y="377.1">6</text>
</g>
<g font-size="2.3" fill="#000080">
<text x="59.6" y="133.8">Buck1_</text>
<text x="59.6" y="136.3">Buck external circuit.SchDoc</text>
<text x="187.5" y="136.3">LDO1_</text>
<text x="297.8" y="137.6">GPIO1_</text>
<text x="187.5" y="138.9">LDO external circuit.SchDoc</text>
<text x="297.8" y="140.1">GPIO external circuit.SchDoc</text>
<text x="59.6" y="176.9">Buck2_</text>
<text x="59.6" y="179.4">Buck external circuit.SchDoc</text>
<text x="187.5" y="176.9">LDO2_</text>
<text x="187.5" y="179.4">LDO external circuit.SchDoc</text>
<text x="297.8" y="175.6">GPIO2_</text>
<text x="297.8" y="178.2">GPIO external circuit.SchDoc</text>
<text x="297.8" y="214.9">GPIO3_</text>
<text x="59.6" y="217.4">Buck3_</text>
<text x="59.6" y="220">Buck external circuit.SchDoc</text>
<text x="297.8" y="217.4">GPIO external circuit.SchDoc</text>
<text x="249.4" y="248.1">C1</text>
<text x="59.6" y="258">Buck4_</text>
<text x="249.4" y="255.2">2.2uF</text>
<text x="59.6" y="260.5">Buck external circuit.SchDoc</text>
<text x="266.6" y="261.5">U2A</text>
<text x="300.1" y="261.5">U2B</text>
<text x="179.9" y="268.6">K26_AMUX</text>
<text x="266.6" y="264.1">OP200</text>
<text x="300.1" y="279.8">OP200</text>
<text x="179.9" y="286.4">K27_Option</text>
<text x="257" y="283.1">C2</text>
<text x="258.2" y="285.6">2.2uF</text>
<text x="59.6" y="298.5">Buck5_</text>
<text x="195.1" y="299">R2</text>
<text x="237" y="299">R3</text>
<text x="273.7" y="299">R1</text>
<text x="59.6" y="301.1">Buck external circuit.SchDoc</text>
<text x="163.2" y="305.1">C3</text>
<text x="195.1" y="303.1">0</text>
<text x="211.4" y="305.1">C5</text>
<text x="237" y="303.1">0</text>
<text x="258.2" y="305.1">C7</text>
<text x="273.7" y="303.1">500</text>
<text x="170.8" y="311.4">P1</text>
<text x="219" y="311.4">P2</text>
<text x="265.8" y="311.4">P3</text>
<text x="163.2" y="312.2">2.2uF</text>
<text x="182.2" y="314.7">100nF</text>
<text x="182.2" y="312.2">C4</text>
<text x="211.4" y="312.2">2.2uF</text>
<text x="230.4" y="314.7">100nF</text>
<text x="230.4" y="312.2">C6</text>
<text x="258.2" y="312.2">2.2uF</text>
<text x="277.2" y="314.7">100nF</text>
<text x="277.2" y="312.2">C8</text>
<text x="385.2" y="361.6">AA83_ProberCard_V0.PrjPcb</text>
<text x="432.3" y="361.6">PPM</text>
<text x="452.6" y="361.6">3/12/2021</text>
<text x="542.3" y="365.7">V0</text>
<text x="385.2" y="366.7">AA83_external circut.SchDoc</text>
<text x="385.2" y="371.8">ACT90520-700</text>
<text x="432.3" y="366.7">Pengyin</text>
<text x="452.6" y="371.8">2</text>
<text x="464.3" y="371.8">5</text>
<text x="446.5" y="372">C</text>
</g>
<g font-size="2.3" fill="#800000">
<text x="47.7" y="143.9">MUX_K1</text>
<text x="49.8" y="140.1">SW_B1</text>
<text x="64.6" y="140.1">SW_Buck</text>
<text x="64.6" y="143.9">K_RC</text>
<text x="78.6" y="140.1">FB_Buck</text>
<text x="84.6" y="143.9">5V</text>
<text x="98.7" y="140.1">FB1</text>
<text x="99.9" y="143.9">5V</text>
<text x="47.7" y="146.5">MUX_K2</text>
<text x="47.7" y="149">MUX_K3</text>
<text x="64.6" y="146.5">K_Floating</text>
<text x="64.6" y="149">K_Cap</text>
<text x="174.6" y="147.7">MUX_K12</text>
<text x="192.6" y="147.7">K_Floating</text>
<text x="217.7" y="147.7">5V</text>
<text x="229.4" y="146.5">5V</text>
<text x="286.6" y="145.2">EXT_EN</text>
<text x="302.8" y="145.2">GPIO</text>
<text x="329.2" y="149">5V</text>
<text x="340.9" y="147.7">5V</text>
<text x="42.4" y="154.1">FQVI_CH1_LF</text>
<text x="64.6" y="154.1">FQVI_LF</text>
<text x="80.9" y="154.1">VIN_F</text>
<text x="93.8" y="154.1">VIN_B12_F</text>
<text x="174.6" y="150.3">MUX_K13</text>
<text x="174.6" y="152.8">MUX_K14</text>
<text x="192.6" y="150.3">K_Cvin</text>
<text x="192.6" y="152.8">K_Cout</text>
<text x="284.9" y="151.5">MUX_K17</text>
<text x="284.9" y="154.1">MUX_K18</text>
<text x="302.8" y="151.5">K_RC</text>
<text x="302.8" y="154.1">K_TMU_A</text>
<text x="322.1" y="154.1">VI_Source</text>
<text x="342.1" y="154.1">FVI_CH11_F</text>
<text x="42.4" y="156.6">FQVI_CH1_LS</text>
<text x="64.6" y="156.6">FQVI_LS</text>
<text x="80.1" y="159.1">GND_S</text>
<text x="80.9" y="156.6">VIN_S</text>
<text x="93.8" y="156.6">VIN_B12_S</text>
<text x="94" y="159.1">GND_B1_S</text>
<text x="170.4" y="156.6">FQVI_CH6_LF</text>
<text x="170.4" y="159.1">FQVI_CH6_LS</text>
<text x="192.6" y="156.6">FQVI_LF</text>
<text x="192.6" y="159.1">FQVI_LS</text>
<text x="213.1" y="161.7">GND_S</text>
<text x="214" y="156.6">VIN_F</text>
<text x="214" y="159.1">VIN_S</text>
<text x="227.2" y="156.6">VIN_LDO1_F</text>
<text x="227.2" y="159.1">VIN_LDO1_S</text>
<text x="231.7" y="161.7">AGND_S</text>
<text x="284.9" y="156.6">MUX_K19</text>
<text x="302.8" y="156.6">K_TMU_B</text>
<text x="324.1" y="161.7">TMU_A</text>
<text x="339.6" y="161.7">TMU_CH1A</text>
<text x="324.2" y="164.2">TMU_B</text>
<text x="339.6" y="164.2">TMU_CH1B</text>
<text x="173.3" y="168">OUT_LDO1</text>
<text x="192.6" y="168">VOUT</text>
<text x="49.8" y="183.2">SW_B2</text>
<text x="64.6" y="183.2">SW_Buck</text>
<text x="78.6" y="183.2">FB_Buck</text>
<text x="96.3" y="185.8">5V</text>
<text x="98.7" y="183.2">FB2</text>
<text x="287.6" y="183.2">GPIO_1</text>
<text x="302.8" y="183.2">GPIO</text>
<text x="340.9" y="185.8">5V</text>
<text x="47.7" y="187">MUX_K4</text>
<text x="47.7" y="189.6">MUX_K5</text>
<text x="64.6" y="187">K_RC</text>
<text x="64.6" y="189.6">K_Floating</text>
<text x="84.6" y="187">5V</text>
<text x="174.6" y="188.3">MUX_K15</text>
<text x="174.6" y="190.8">MUX_K16</text>
<text x="192.6" y="188.3">K_Floating</text>
<text x="192.6" y="190.8">K_Cvin</text>
<text x="217.7" y="188.3">5V</text>
<text x="229.4" y="187">5V</text>
<text x="284.9" y="189.6">MUX_K20</text>
<text x="302.8" y="189.6">K_RC</text>
<text x="329.2" y="187">5V</text>
<text x="42.4" y="197.2">FQVI_CH2_LF</text>
<text x="64.6" y="197.2">FQVI_LF</text>
<text x="64.6" y="192.1">K_Cap</text>
<text x="80.9" y="197.2">VIN_F</text>
<text x="170.4" y="197.2">FQVI_CH7_LF</text>
<text x="192.6" y="197.2">FQVI_LF</text>
<text x="192.6" y="193.4">K_Cout</text>
<text x="214" y="197.2">VIN_F</text>
<text x="227.2" y="197.2">VIN_LDO2_F</text>
<text x="284.9" y="192.1">MUX_K21</text>
<text x="284.9" y="194.6">MUX_K22</text>
<text x="302.8" y="192.1">K_TMU_A</text>
<text x="302.8" y="194.6">K_TMU_B</text>
<text x="322.1" y="192.1">VI_Source</text>
<text x="342" y="192.1">FVI_CH6_F</text>
<text x="42.4" y="199.7">FQVI_CH2_LS</text>
<text x="64.6" y="199.7">FQVI_LS</text>
<text x="80.1" y="202.2">GND_S</text>
<text x="80.9" y="199.7">VIN_S</text>
<text x="94" y="202.2">GND_B2_S</text>
<text x="170.4" y="199.7">FQVI_CH7_LS</text>
<text x="192.6" y="199.7">FQVI_LS</text>
<text x="213.1" y="202.2">GND_S</text>
<text x="214" y="199.7">VIN_S</text>
<text x="227.2" y="199.7">VIN_LDO2_S</text>
<text x="324.1" y="199.7">TMU_A</text>
<text x="324.2" y="202.2">TMU_B</text>
<text x="173.3" y="208.6">OUT_LDO2</text>
<text x="192.6" y="208.6">VOUT</text>
<text x="47.7" y="227.6">MUX_K6</text>
<text x="49.8" y="223.8">SW_B3</text>
<text x="64.6" y="223.8">SW_Buck</text>
<text x="64.6" y="227.6">K_RC</text>
<text x="78.6" y="223.8">FB_Buck</text>
<text x="84.6" y="227.6">5V</text>
<text x="96.3" y="226.3">5V</text>
<text x="98.7" y="223.8">FB3</text>
<text x="290.5" y="222.5">LPM</text>
<text x="302.8" y="222.5">GPIO</text>
<text x="329.2" y="226.3">5V</text>
<text x="340.9" y="225">5V</text>
<text x="47.7" y="230.1">MUX_K7</text>
<text x="64.6" y="230.1">K_Floating</text>
<text x="64.6" y="232.6">K_Cap</text>
<text x="284.9" y="228.8">MUX_K23</text>
<text x="284.9" y="231.4">MUX_K24</text>
<text x="284.9" y="233.9">MUX_K25</text>
<text x="302.8" y="228.8">K_RC</text>
<text x="302.8" y="231.4">K_TMU_A</text>
<text x="302.8" y="233.9">K_TMU_B</text>
<text x="322.1" y="231.4">VI_Source</text>
<text x="342" y="231.4">FVI_CH10_F</text>
<text x="42.4" y="237.7">FQVI_CH3_LF</text>
<text x="64.6" y="237.7">FQVI_LF</text>
<text x="80.9" y="237.7">VIN_F</text>
<text x="94.9" y="237.7">VIN_B3_F</text>
<text x="324.1" y="239">TMU_A</text>
<text x="42.4" y="240.2">FQVI_CH3_LS</text>
<text x="64.6" y="240.2">FQVI_LS</text>
<text x="80.1" y="242.8">GND_S</text>
<text x="80.9" y="240.2">VIN_S</text>
<text x="94" y="242.8">GND_B3_S</text>
<text x="94.9" y="240.2">VIN_B3_S</text>
<text x="324.2" y="241.5">TMU_B</text>
<text x="236.5" y="251.6">GND</text>
<text x="259.6" y="251.6">+12V</text>
<text x="169.8" y="256.7">5V</text>
<text x="201.2" y="256.7">MUX_K26</text>
<text x="163.4" y="260.5">FVI_CH12_F</text>
<text x="167.6" y="263">EXT_PG</text>
<text x="47.7" y="268.1">MUX_K8</text>
<text x="49.8" y="264.3">SW_B4</text>
<text x="64.6" y="264.3">SW_Buck</text>
<text x="64.6" y="268.1">K_RC</text>
<text x="78.6" y="264.3">FB_Buck</text>
<text x="84.6" y="268.1">5V</text>
<text x="96.3" y="266.8">5V</text>
<text x="98.7" y="264.3">FB4</text>
<text x="160.9" y="266.8">BufferA_IN</text>
<text x="192.6" y="266.8">BufferA_OUT</text>
<text x="267.4" y="269.4">BufferA_OUT</text>
<text x="47.7" y="270.6">MUX_K9</text>
<text x="64.6" y="270.6">K_Floating</text>
<text x="64.6" y="273.2">K_Cap</text>
<text x="169.8" y="274.4">5V</text>
<text x="201.2" y="274.4">MUX_K27</text>
<text x="221.7" y="271.9">BufferA_IN</text>
<text x="42.4" y="278.2">FQVI_CH4_LF</text>
<text x="42.4" y="280.8">FQVI_CH4_LS</text>
<text x="64.6" y="278.2">FQVI_LF</text>
<text x="64.6" y="280.8">FQVI_LS</text>
<text x="80.9" y="278.2">VIN_F</text>
<text x="80.9" y="280.8">VIN_S</text>
<text x="94.9" y="278.2">VIN_B4_F</text>
<text x="94.9" y="280.8">VIN_B4_S</text>
<text x="260.1" y="279.5">-12V</text>
<text x="80.1" y="283.3">GND_S</text>
<text x="94" y="283.3">GND_B4_S</text>
<text x="252.2" y="293.5">GND</text>
<text x="262.3" y="299.8">K3</text>
<text x="281.3" y="299.8">5V</text>
<text x="49.8" y="304.9">SW_B5</text>
<text x="64.6" y="304.9">SW_Buck</text>
<text x="78.6" y="304.9">FB_Buck</text>
<text x="98.7" y="304.9">FB5</text>
<text x="154.3" y="301.1">MUX_K28</text>
<text x="46.6" y="308.7">MUX_K10</text>
<text x="46.7" y="311.2">MUX_K11</text>
<text x="64.6" y="308.7">K_RC</text>
<text x="64.6" y="311.2">K_Floating</text>
<text x="84.6" y="308.7">5V</text>
<text x="96.3" y="307.4">5V</text>
<text x="188.6" y="308.7">VIN_3V3</text>
<text x="236.2" y="308.7">VOUT_SW</text>
<text x="287.9" y="308.7">VBYP</text>
<text x="64.6" y="313.7">K_Cap</text>
<text x="158.5" y="315">GND</text>
<text x="206.6" y="315">GND</text>
<text x="253.5" y="315">GND</text>
<text x="42.4" y="318.8">FQVI_CH5_LF</text>
<text x="42.4" y="321.3">FQVI_CH5_LS</text>
<text x="64.6" y="318.8">FQVI_LF</text>
<text x="64.6" y="321.3">FQVI_LS</text>
<text x="80.1" y="323.9">GND_S</text>
<text x="80.9" y="318.8">VIN_F</text>
<text x="80.9" y="321.3">VIN_S</text>
<text x="94" y="323.9">GND_B5_S</text>
<text x="94.9" y="318.8">VIN_B5_F</text>
<text x="94.9" y="321.3">VIN_B5_S</text>
<text x="177.5" y="322.6">GND</text>
<text x="225.6" y="322.6">GND</text>
<text x="272.5" y="322.6">GND</text>
<text x="432.3" y="371.8">B</text>
</g>
<g font-size="2" fill="#00f">
<text x="251.4" y="270.2">Part A</text>
<text x="304.6" y="270.2">Part B</text>
</g>
<g font-size="1.9" fill="#000080">
<text x="179.9" y="256.8">V+</text>
<text x="254.9" y="266.2">V+</text>
<text x="179.9" y="274.5">V+</text>
<text x="254.9" y="275.3">V-</text>
</g>
<g font-size="1.8">
<text x="384.2" y="354.1">TITLE:</text>
<text x="384.2" y="359.2">PROJECT NAME:</text>
<text x="431.1" y="359.2">ORG/DEPT:</text>
<text x="451.4" y="359.2">DATE:</text>
<text x="384.2" y="364.2">DOCUMENT NAME:</text>
<text x="431.1" y="364.2">DRAWN BY:</text>
<text x="451.4" y="364.2">TIME STAMP:</text>
<text x="384.2" y="369.3">DOCUMENT NUMBER:</text>
<text x="431.1" y="369.3">REVISION:</text>
<text x="443.2" y="369.1">SIZE:</text>
<text x="451.4" y="369.1">SHEET#:</text>
<text x="460.5" y="369.1">OF TOTAL#:</text>
</g>
<g font-size="1.8" fill="#000080">
<text x="452.1" y="367">3/12/2021</text>
<text x="462.3" y="367">4:02:37 PM</text>
</g>
</svg>
